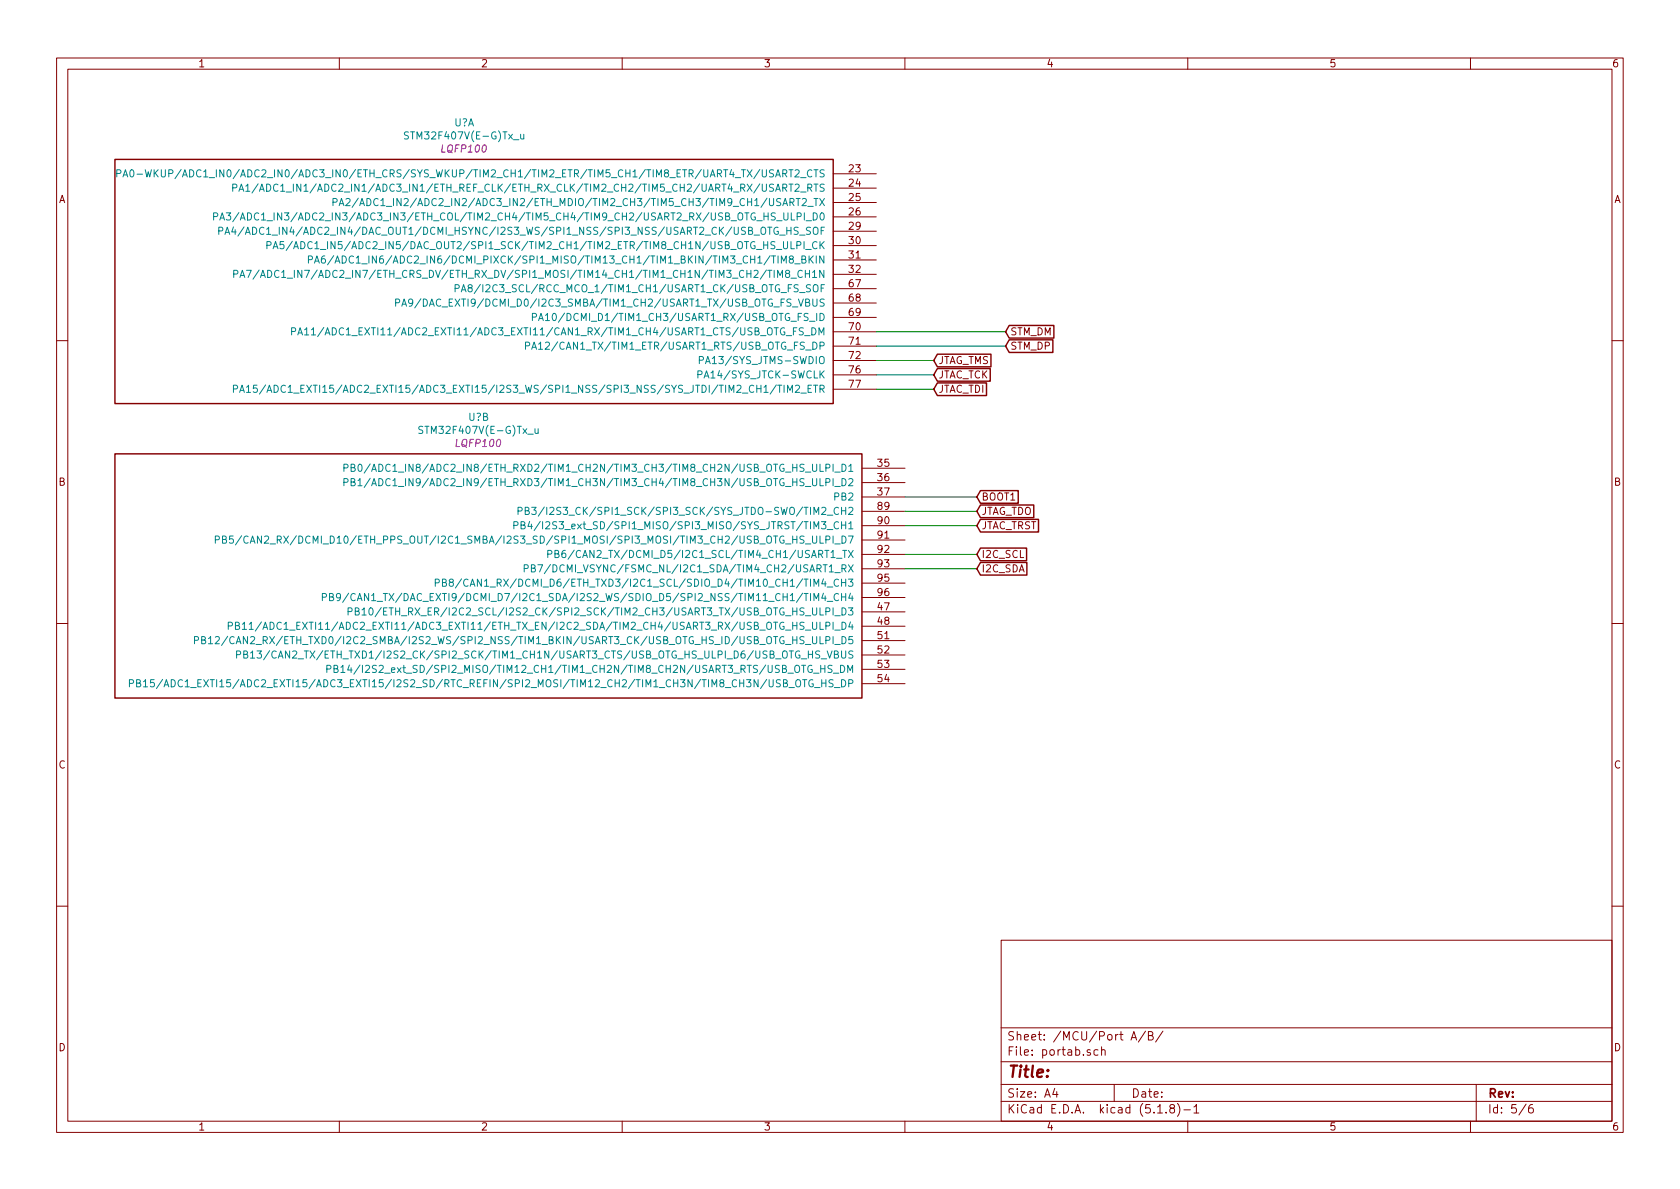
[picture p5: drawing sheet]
<svg xmlns="http://www.w3.org/2000/svg" width="297mm" height="210mm" viewBox="0 0 297 210" stroke-linecap="round" stroke-linejoin="round" font-family="sans-serif">
<g fill="none" stroke="#840000" stroke-width=".18">
<path d="M10 10.3h277v189.9h-277zM12 12.2h273v186.1h-273zM60 10.3v1.9M110 10.3v1.9M160 10.3v1.9M210 10.3v1.9M260 10.3v1.9M147.3 30.7h7.6M147.3 33.3h7.6M147.3 35.8h7.6M147.3 38.3h7.6M147.3 40.9h7.6"/>
<path d="M147.3 43.4h7.6M147.3 46h7.6M147.3 48.5h7.6M147.3 51h7.6M147.3 53.6h7.6M147.3 56.1h7.6M147.3 58.7h7.6M10 60.2h2M147.3 61.2h7.6M147.3 63.7h7.6M147.3 66.3h7.6M147.3 68.8h7.6"/>
<path d="M285 60.2h2M152.4 82.8h7.6M152.4 85.3h7.6M152.4 87.9h7.6M152.4 90.4h7.6M152.4 93h7.6M152.4 95.5h7.6M152.4 98h7.6M10 110.3h2M152.4 100.6h7.6M152.4 103.1h7.6M152.4 105.7h7.6"/>
<path d="M152.4 108.2h7.6M152.4 110.7h7.6M152.4 113.3h7.6M152.4 115.8h7.6M152.4 118.4h7.6M285 110.3h2M152.4 120.9h7.6M10 160.2h2M177 166.3h108v32h-108zM285 160.2h2M60 198.3v1.9M110 198.3v1.9"/>
<path d="M160 198.3v1.9M177 194.8h108M177 191.8h108M177 187.8h108M177 181.8h108M186.5 192.5l-.4 1h1M186.8 193v1M194.1 185.7l-.4-.1-.3 .3 .1 .6 .2 .1 .4-.1M194.8 185.7l.2-.1 .3 .1 .1 .9M194.8 185.1v1.5M197 191.8v3M200 183.9l.5-1.5 .5 1.5"/>
<path d="M200.1 183.5h.7M202.5 182.3l-1.2 2M203 183.1h.6l.2-.1v-.3l-.2-.3h-.6v1.5h.6l.3-.3a.41 .41 0 0 0-.3-.5M204.7 196.8h.8M205.6 182.3l-1.3 2M206.2 196.7v.1M207.1 196l-.3-.3 .2-.3a.48 .48 0 0 1 .6 .1l-.1 .4a.52 .52 0 0 0-.6 .2 .52 .52 0 0 0 .1 .6l.4 .1 .2-.1 .1-.4-.3-.3M208.2 195.1a1.71 1.71 0 0 1 0 2.3M209.3 196.3h1.2M210 198.3v1.9M211.1 195.8l.4-.5v1.5M211.1 196.8h.9"/>
<path d="M260 198.3v1.9M261 191.8v6.5M269.8 195.2l-1.2 2M271 195.3a.62 .62 0 0 0-.7 .7v.7l.3 .1 .4-.1 .1-.5-.1-.2-.4-.1-.3 .3"/>
</g>
<path d="M20.3 28.2h127v43.2h-127zM178.4 57.6h7.9v2.2h-7.9l-.6-1.1zM165.7 67.7h8.7v2.2h-8.7l-.6-1.1zM165.7 65.2h9.4v2.2h-9.4l-.6-1.1zM165.7 62.6h9.5v2.3h-9.5l-.6-1.2zM178.4 60.1h7.8v2.2h-7.8l-.6-1.1zM20.3 80.3h132.1v43.1h-132.1zM173.4 99.5h8.2v2.2h-8.2l-.7-1.1zM173.4 96.9h8.1v2.3h-8.1l-.7-1.2zM173.4 86.8h6.6v2.2h-6.6l-.7-1.1zM173.4 91.8h10.2v2.3h-10.2l-.7-1.1zM173.4 89.3h9.4v2.2h-9.4l-.7-1.1z" fill="none" stroke="#840000" stroke-width=".25"/>
<g fill="none" stroke="#008484" stroke-width=".18">
<path d="M20.7 30.7l.6-.1 .1-.2-.1-.3-.2-.1h-.4v1.3M21.7 31.3l.5-1.3 .4 1.3M21.9 30.9h.6M23.1 30.1l.2-.1a.69 .69 0 0 1 .4 .7 .69 .69 0 0 1-.4 .6l-.2-.1-.1-.4zM24.2 30.8h1M25.7 30l.3 1.3 .2-.9 .3 .9 .3-1.3M27.3 30v1.3M27.4 30.6l.6 .7M28 30l-.7 .8M28.5 30v1.1l.3 .2 .3-.1 .1-.1v-1.1M29.8 30.7l.7-.1 .1-.2-.1-.3-.2-.1h-.5v1.3M32 30l-1.1 1.6"/>
<path d="M37.8 38.3l.6-.1 .1-.1-.1-.3-.1-.2h-.5v1.3M38.9 38.9l.4-1.3 .4 1.3M39 38.6h.6M40 37.6h.8l-.4 .5 .3 .1v.6l-.1 .1-.6-.1M41.1 33.2l.7-.1v-.4l-.7-.1v1.2M42.2 33.8l.5-1.2 .4 1.2M42.2 37.6l-1.1 1.6M42.4 33.5h.6M42.5 38.9l.4-1.3 .4 1.3M42.6 38.6h.6M43.5 32.9l.3-.3v1.2M43.5 33.8h.7"/>
<path d="M43.8 37.6a.64 .64 0 0 1 .7 .7 .64 .64 0 0 1-.7 .6zM45.6 32.5l-1 1.6M45.7 37.8a.6 .6 0 0 0-.8 .4 .6 .6 0 0 0 .6 .7l.2-.1M45.9 33.8l.4-1.2 .4 1.2M46 33.5h.6M46.2 38l.4-.4v1.3M46.2 38.9h.8M47.1 32.6a.64 .64 0 0 1 .8 .6 .64 .64 0 0 1-.8 .6zM47.2 39h1M49.1 32.7a.51 .51 0 0 0-.6 0 .51 .51 0 0 0-.1 .6 .46 .46 0 0 0 .2 .5 .46 .46 0 0 0 .5-.1M49.6 32.9l.4-.3v1.2M49.6 33.8h.7"/>
<path d="M58.9 35.8l.6-.1 .1-.2-.1-.3-.1-.1h-.5v1.3M60 36.4l.4-1.3 .4 1.3M60.1 36h.6M61.2 35.2l.4-.1 .2 .1 .1 .3-.1 .2-.7 .7h.8M63.3 35l-1 1.7M63.6 36.4l.4-1.3 .4 1.3M63.7 36h.6M64.9 35.1a.64 .64 0 0 1 .7 .6 .64 .64 0 0 1-.7 .7zM66.9 35.2a.6 .6 0 0 0-.9 .5 .6 .6 0 0 0 .6 .7l.3-.2M67.3 35.5l.4-.4v1.3M67.3 36.4h.8M72.2 23.4l-.5-.1-.1 .1v.4l.5 .2 .1 .4-.2 .2-.5-.1"/>
<path d="M92 23.7l.1 .8 .3 .1 .2-.1M92.6 23.7v.9M145.7 32.6h-.5l-.2 .2 .1 .3 .6 .2v.4l-.2 .1h-.5M38.7 40.8h.6v-.5l-.1-.1h-.5v1.2M39.8 41.4l.4-1.2 .4 1.2M39.9 41.1h.6M41.3 40.1l-.3 .9h.8M41.3 48.5l.7-.1v-.5l-.2-.1h-.5v1.3M41.6 40.6v.8M42.4 49.1l.4-1.3 .5 1.3M42.5 48.7h.7M43.2 40.1l-1.1 1.7"/>
<path d="M43.4 41.4l.4-1.2 .4 1.2M43.5 41.1h.6M43.6 47.8h.8l-.5 1.3M44.7 40.2a.64 .64 0 0 1 .7 .6 .64 .64 0 0 1-.7 .6zM45.8 47.7l-1.1 1.7M46.1 49.1l.4-1.3 .4 1.3M46.2 48.7h.6M46.7 40.3a.6 .6 0 0 0-.9 .4 .6 .6 0 0 0 .6 .7l.3-.1M47.1 40.5l.4-.3v1.2M47.1 41.4h.8M47.2 43.4l.7-.1v-.5l-.7-.1v1.3M47.3 47.8a.64 .64 0 0 1 .8 .6 .64 .64 0 0 1-.8 .7z"/>
<path d="M48.3 44l.4-1.3 .4 1.3M48.4 43.6h.6M49.3 47.9a.6 .6 0 0 0-.8 .4 .6 .6 0 0 0 .6 .8l.2-.2M49.8 48.2l.4-.4v1.3M49.8 49.1h.7M50.2 42.7h-.6l-.1 .6 .2-.1 .4 .1 .1 .6-.2 .1-.5-.1M50.8 49.2h.9M51.6 58.6h.6v-.5l-.2-.1h-.4v1.2M51.7 42.7l-1.1 1.6M51.9 44l.4-1.3 .5 1.3M52 43.6h.7M52.7 59.2l.4-1.2 .4 1.2"/>
<path d="M52.8 58.9h.6M53.2 42.7a.64 .64 0 0 1 .7 .7 .64 .64 0 0 1-.7 .6zM53.8 58.3l.4-.3v1.2M53.8 59.2h.8M54.5 45.9l.7-.1v-.4l-.2-.1h-.5v1.2M55.1 58.3l.3-.3v1.2M55.1 59.2h.7M55.2 42.8a.6 .6 0 0 0-.9 .5 .6 .6 0 0 0 .6 .7l.3-.1M55.6 46.5l.4-1.2 .5 1.2M55.7 46.2h.6M57.3 57.9l-1.1 1.6M57.4 45.3l-.4 .1-.2 .4 .1 .6 .2 .1h.3l.2-.2-.2-.5-.3-.1-.3 .3"/>
<path d="M57.5 59.2l.4-1.2 .4 1.2M57.6 58.9h.6M59 45.2l-1.1 1.6M59.2 46.5l.5-1.2 .4 1.2M59.4 46.2h.6M60.5 45.3a.64 .64 0 0 1 .7 .6 .64 .64 0 0 1-.7 .6zM62.5 45.4a.6 .6 0 0 0-.8 .4 .6 .6 0 0 0 .6 .7l.2-.1M63 45.6l.3-.3v1.2M63 46.5h.7M64 46.7h.9M70 53.5l.6-.1v-.4l-.2-.1h-.4v1.2M71 54.1l.5-1.2 .4 1.2"/>
<path d="M71.1 53.8h.7M73 53.4l-.3 .3-.3-.1-.2-.2 .2-.4 .3-.1 .2 .1a.84 .84 0 0 1-.3 1.1h-.2M74.4 52.8l-1.1 1.7M74.9 52.9a.64 .64 0 0 1 .7 .6 .64 .64 0 0 1-.7 .6zM80.5 51l.6-.1 .1-.1-.1-.3-.2-.2h-.4v1.3M81.6 51.6l.4-1.3 .4 1.3M81.7 51.3h.6M83 50.9l-.2-.3 .1-.2 .3-.1 .2 .2v.3l-.5 .1-.1 .2v.3l.2 .2h.4l.1-.2-.1-.4-.2-.1M84.9 50.3l-1.1 1.6M94.1 56.1l.6-.1 .2-.2-.1-.3-.2-.1h-.5v1.3M95.2 56.7l.5-1.3 .4 1.3M95.4 56.3h.5"/>
<path d="M96.4 55.8l.4-.4v1.3M96.4 56.7h.8M97.8 55.5l.1-.1a.67 .67 0 0 1 .5 .7 .67 .67 0 0 1-.5 .6l-.3-.5zM41.3 68.8l.6-.1 .1-.2-.1-.3-.1-.1h-.5v1.3M42.4 69.4l.4-1.3 .4 1.3M42.5 69h.6M43.6 68.5l.3-.4v1.3M43.6 69.4h.7M45.4 68.1h-.5l-.1 .6 .5-.1 .2 .3v.3l-.2 .2-.5-.1M47 68.1l-1.1 1.6M47.2 69.4l.4-1.3 .5 1.3M47.3 69h.6"/>
<path d="M48.5 68.1a.64 .64 0 0 1 .7 .7 .64 .64 0 0 1-.7 .6zM50.5 68.2a.6 .6 0 0 0-.9 .5 .6 .6 0 0 0 .6 .7l.3-.1M51 68.5l.3-.4v1.3M51 69.4h.7M74.8 75.5l-.5-.1-.2 .1v.4l.6 .2 .1 .3-.3 .3-.5-.1M92.9 61.2l.7-.1v-.5l-.7-.1v1.3M94 61.8l.4-1.3 .5 1.3M94.1 61.4h.6M94.6 75.8l.1 .8 .3 .1 .1-.2M95.1 75.8v.9M95.2 60.9l.4-.4v1.3M95.2 61.8h.7"/>
<path d="M123.4 66.2l.7-.1v-.4l-.7-.1v1.2M123.6 63.7l.7-.1 .1-.1-.1-.3-.2-.2h-.5v1.3M124.7 64.3l.4-1.3 .5 1.3M38.1 95.4h.6v-.5l-.1-.1h-.5v1.3M39.3 95.4l.6-.1 .1-.2v-.2l-.7-.1v1.3h.5l.2-.2 .1-.3-.3-.2M41.2 94.8h-.6v.6l.1-.1 .5 .1v.5l-.2 .2-.4-.2M42.7 94.7l-1.1 1.7M43.9 94.9a.5 .5 0 0 0-.7 0 .5 .5 0 0 0-.1 .6 .45 .45 0 0 0 .2 .5 .45 .45 0 0 0 .6-.1M44.2 96.1l.5-1.3 .4 1.3M44.4 95.7h.6M46.2 94.8v1.3l-.7-1.3v1.3M46.8 94.9l.5-.1 .2 .3-.1 .2-.7 .8h.8"/>
<path d="M47.8 96.2h.9M60.8 82.7h.6l.1-.2v-.3l-.2-.1h-.5v1.3M60.8 85.3l.6-.1 .1-.1v-.3l-.2-.2h-.5v1.3M62.1 82.7l.5-.1 .1-.4-.6-.1v1.3h.5l.2-.3v-.2l-.3-.2M62.1 85.2h.5l.1-.4-.6-.2v1.3h.5l.2-.2v-.2l-.3-.3M63.3 85l.4-.4v1.3M63.3 85.9h.7M63.4 82.2l.2-.1a.69 .69 0 0 1 .4 .6 .69 .69 0 0 1-.4 .7l-.3-.3v-.2zM65.5 82l-1.1 1.7M65.5 84.6l-1.1 1.6M65.7 83.4l.4-1.3 .4 1.3M65.7 85.9l.4-1.3 .4 1.3"/>
<path d="M65.8 83h.6M65.8 85.5h.6M67 82.1a.64 .64 0 0 1 .7 .6 .64 .64 0 0 1-.7 .7zM67 84.6a.64 .64 0 0 1 .7 .7 .64 .64 0 0 1-.7 .6zM69 82.2a.51 .51 0 0 0-.6 0 .51 .51 0 0 0-.2 .6 .46 .46 0 0 0 .2 .5 .46 .46 0 0 0 .6-.1M69 84.8a.51 .51 0 0 0-.6 0 .51 .51 0 0 0-.2 .6 .46 .46 0 0 0 .2 .5 .46 .46 0 0 0 .6-.1M90.9 92.9l.6-.1v-.4l-.1-.2h-.5v1.3M91.6 90.4l.6-.1 .1-.2v-.3l-.2-.1h-.5v1.3M92.1 92.9l.6-.1 .1-.2-.1-.2-.6-.2v1.3h.5l.2-.1 .1-.3-.3-.2M92.9 90.3h.5l.1-.2v-.3l-.6-.1v1.3h.4l.3-.3v-.2l-.3-.2M93.6 92.2l-.3 .9h.8M94 92.7v.8"/>
<path d="M94 89.7h.8l-.4 .5 .3 .1v.6l-.1 .1-.6-.1M95.1 99.9h.8l-.5 1.2M95.5 92.2l-1.1 1.6M95.9 92.2v1.3M96.2 89.7l-1 1.6M96.5 92.4l.5-.2 .2 .4v.2l-.8 .7h.8M96.7 89.7v1.3M96.9 98l.6-.1 .1-.1-.1-.3-.2-.2h-.4v1.3M97.2 89.8l.5-.1 .2 .4v.2l-.7 .7h.7M97.3 99.8l-1.1 1.6M98.1 97.9h.6v-.4l-.6-.2v1.3h.5l.3-.2v-.2l-.3-.3M99.9 97.3l-.3 .1a.87 .87 0 0 0 0 1.2l.4-.1v-.6l-.4-.1-.3 .3"/>
<path d="M101.5 97.3l-1.1 1.6M34.4 113.2l.7-.1v-.4l-.2-.1h-.5v1.2M35.7 113.2l.5-.1 .1-.2-.1-.2-.5-.1v1.2h.4l.2-.1 .1-.3-.3-.2M36.9 112.9l.3-.3v1.2M36.9 113.8h.7M38.1 112.7l.5-.1 .2 .3-.1 .2-.7 .7h.8M40.3 112.5l-1.1 1.6M40.4 110.7l.6-.1v-.4l-.6-.2v1.3M41.4 112.7a.6 .6 0 0 0-.8 .4 .6 .6 0 0 0 .5 .7l.3-.1M41.6 110.6h.6l.1-.2-.1-.2-.6-.2v1.3h.5l.2-.1 .1-.3-.3-.3M41.8 113.8l.4-1.2 .4 1.2M41.8 115.8l.7-.1v-.5l-.2-.1h-.5v1.3"/>
<path d="M41.9 113.5h.6M42.8 110.4l.4-.4v1.3M42.8 111.3h.8M43.1 115.7h.5l.2-.2-.1-.3-.6-.1v1.3h.5l.2-.1v-.4l-.3-.2M43.8 112.6v1.2l-.8-1.2v1.2M44.1 110.4l.3-.4v1.3M44.1 111.3h.7M44.3 115.5l.4-.4v1.3M44.3 116.4h.7M45.4 115.1h.8l-.4 .5 .4 .1-.1 .6-.5 .1-.2-.1M46.2 110l-1.1 1.6M46.5 111.3l.4-1.3 .4 1.3"/>
<path d="M46.6 110.9h.6M47.7 115.1l-1.1 1.6M47.8 110a.64 .64 0 0 1 .7 .7 .64 .64 0 0 1-.7 .6zM48.8 115.2a.6 .6 0 0 0-.8 .4 .6 .6 0 0 0 .6 .8l.2-.1M49.2 116.4l.4-1.3 .4 1.3M49.3 116h.6M49.7 110.2a.6 .6 0 0 0-.8 .4 .6 .6 0 0 0 .6 .7l.2-.1M57 105.6h.6l.1-.2v-.3l-.2-.2h-.5v1.3M57.8 118.3h.6l.1-.2-.1-.3-.1-.2h-.5v1.3M58.3 105.6l.5-.1 .1-.4-.6-.2v1.3h.5l.2-.2v-.2l-.3-.2M59.1 118.3l.5-.1 .1-.4-.6-.2v1.3h.4l.3-.2v-.2l-.3-.2M60.2 105.5l-.2 .2h-.3l-.2-.2v-.4l.2-.2h.3l.2 .3a.97 .97 0 0 1-.2 1h-.4"/>
<path d="M60.3 118l.3-.4v1.3M60.3 118.9h.7M61.5 108.1h.7v-.5l-.2-.1h-.5v1.3M61.6 104.9l-1 1.6M61.8 117.6l-.3 .9h.8M62.1 118.1v.8M62.8 105.1a.6 .6 0 0 0-.8 .4 .6 .6 0 0 0 .6 .7l.2-.1M62.8 108.1l.5-.1 .2-.2-.1-.2-.6-.1v1.3h.5l.2-.2v-.3l-.3-.2M63.2 106.2l.4-1.3 .4 1.3M63.3 105.9h.6M63.7 117.6l-1.1 1.6M64 107.8l.4-.3v1.3"/>
<path d="M64 108.8h.7M64.1 117.6v1.3M64.6 117.8l.5-.2 .3 .4-.8 .9h.8M65.2 104.9v1.3l-.8-1.3v1.3M65.4 107.6l.1-.1a.67 .67 0 0 1 .5 .6 .67 .67 0 0 1-.5 .7 .83 .83 0 0 1-.1-1.2zM65.7 105.3l.4-.4v1.3M65.7 106.2h.7M66.5 117.7l-.4-.1-.2 .2v.3l.5 .3 .1 .3-.2 .2h-.5M66.7 106.3h.9M67.4 107.4l-1.1 1.7M67.8 108.1h.4M68.4 107.5h-.6v1.3h.6"/>
<path d="M68.8 107.5h.7M69.2 107.5v1.3M77 103.1l.6-.1v-.5l-.2-.1h-.4v1.3M78.2 103h.6l.1-.2-.1-.3-.6-.1v1.3h.5l.2-.1v-.4l-.2-.2M79.7 103l-.3-.3 .3-.3h.2l.2 .1v.3l-.5 .2-.2 .2v.2l.3 .3h.2l.3-.3-.1-.3-.2-.1M81.6 102.4l-1.1 1.6M82.8 102.5a.6 .6 0 0 0-.9 .5 .6 .6 0 0 0 .6 .7l.3-.1M83.1 103.7l.4-1.3 .5 1.3M83.2 103.3h.6M85.1 102.4v1.3l-.7-1.3v1.3M92.7 100.5h.6v-.5l-.1-.1h-.5v1.2M94 100.5l.5-.1 .1-.2v-.2l-.6-.1v1.2h.4l.2-.1 .1-.3-.3-.2"/>
<path d="M150.7 112.6h-.6v.6l.2-.2 .4 .2v.5l-.2 .1-.4-.1M150.8 115.2l-.5-.1-.2 .3 .1 .3 .5 .2v.4l-.2 .1-.4-.1M22.9 120.8h.6l.1-.2-.1-.3-.1-.1h-.5v1.3M24.2 120.8l.5-.1 .1-.4-.6-.1v1.3h.4l.3-.3v-.2l-.3-.2M25.4 120.5l.3-.3v1.3M25.4 121.5h.7M27.3 120.2h-.7v.6l.2-.1 .5 .1v.5l-.2 .2-.5-.2M28.8 120.1l-1.1 1.7M29 121.5l.4-1.3 .4 1.3M29.1 121.1h.6M30.3 120.2a.64 .64 0 0 1 .7 .6 .64 .64 0 0 1-.7 .7zM32.3 120.3a.6 .6 0 0 0-.9 .4 .6 .6 0 0 0 .6 .8l.3-.2"/>
<path d="M32.7 120.5l.4-.3v1.3M32.7 121.5h.8M33.7 121.6h1M35 120.8h.4M35.6 120.2h-.6v1.3h.6"/>
</g>
<path d="M154.9 58.7h22.9M154.9 61.2h22.9M154.9 63.7h10.2M154.9 66.3h10.2M154.9 68.8h10.2M160 98h12.7M160 90.4h12.7M160 93h12.7M160 87.9h12.7M160 100.6h12.7" fill="none" stroke="#008400" stroke-width=".18"/>
<text font-size="2.8" fill="#840000" x="178" y="190.5">Title:</text>
<g font-size="2.1" fill="#840000">
<text x="178" y="184">Sheet: /MCU/Port A/B/</text>
<text x="178" y="186.7">File: portab.sch</text>
<text x="178" y="196.9">KiCad E.D.A. kicad (5.1.8)-1</text>
<text x="178" y="194.1">Size: A4</text>
<text x="200" y="194.1">Date:</text>
<text x="263" y="194.1">Rev:</text>
<text x="263" y="196.9">Id: 5/6</text>
</g>
<g font-size="1.8" fill="#840000">
<text x="35" y="11.9">1</text>
<text x="85" y="11.9">2</text>
<text x="135" y="11.9">3</text>
<text x="185" y="11.9">4</text>
<text x="235" y="11.9">5</text>
<text x="285" y="11.9">6</text>
<text x="10.4" y="35.9">A</text>
<text x="150.2" y="30.5">23</text>
<text x="150.2" y="33">24</text>
<text x="150.2" y="35.6">25</text>
<text x="285.4" y="35.9">A</text>
<text x="150.2" y="38.1">26</text>
<text x="150.2" y="40.6">29</text>
<text x="150.2" y="43.2">30</text>
<text x="150.2" y="45.7">31</text>
<text x="150.2" y="48.3">32</text>
<text x="150.2" y="50.8">67</text>
<text x="150.2" y="53.3">68</text>
<text x="150.2" y="55.9">69</text>
<text x="150.2" y="58.4">70</text>
<text x="178.6" y="59.3">STM_DM</text>
<text x="150.2" y="61">71</text>
<text x="150.2" y="63.5">72</text>
<text x="165.9" y="64.4">JTAG_TMS</text>
<text x="178.6" y="61.8">STM_DP</text>
<text x="150.2" y="66">76</text>
<text x="150.2" y="68.6">77</text>
<text x="165.9" y="69.5">JTAC_TDI</text>
<text x="165.9" y="66.9">JTAC_TCK</text>
<text x="155.2" y="82.5">35</text>
<text x="10.4" y="85.9">B</text>
<text x="155.2" y="85.1">36</text>
<text x="155.2" y="87.6">37</text>
<text x="173.5" y="88.5">BOOT1</text>
<text x="285.4" y="85.9">B</text>
<text x="155.2" y="90.2">89</text>
<text x="155.2" y="92.7">90</text>
<text x="155.2" y="95.2">91</text>
<text x="173.5" y="93.6">JTAC_TRST</text>
<text x="173.5" y="91.1">JTAG_TDO</text>
<text x="155.2" y="97.8">92</text>
<text x="155.2" y="100.3">93</text>
<text x="173.5" y="101.2">I2C_SDA</text>
<text x="173.5" y="98.7">I2C_SCL</text>
<text x="155.2" y="102.9">95</text>
<text x="155.2" y="105.4">96</text>
<text x="155.2" y="107.9">47</text>
<text x="155.2" y="110.5">48</text>
<text x="155.2" y="113">51</text>
<text x="155.2" y="115.6">52</text>
<text x="155.2" y="118.1">53</text>
<text x="155.2" y="120.6">54</text>
<text x="10.4" y="135.9">C</text>
<text x="285.4" y="135.9">C</text>
<text x="10.4" y="185.9">D</text>
<text x="285.4" y="185.9">D</text>
<text x="35" y="199.9">1</text>
<text x="85" y="199.9">2</text>
<text x="135" y="199.9">3</text>
<text x="185" y="199.9">4</text>
<text x="235" y="199.9">5</text>
<text x="285" y="199.9">6</text>
</g>
<g font-size="1.8" fill="#008484">
<text x="80.3" y="22.3">U?A</text>
<text x="72.4" y="24.7">STM32F407V(E-G)Tx_u</text>
<text x="32.4" y="31.4">PA0-WKUP/ADC1_IN0/ADC2_IN0/ADC3_IN0/ETH_CRS/SYS_WKUP/TIM2_CH1/TIM2_ETR/TIM5_CH1/TIM8_ETR/UART4_TX/USART2_CTS</text>
<text x="50.2" y="33.9">PA1/ADC1_IN1/ADC2_IN1/ADC3_IN1/ETH_REF_CLK/ETH_RX_CLK/TIM2_CH2/TIM5_CH2/UART4_RX/USART2_RTS</text>
<text x="47.9" y="39">PA3/ADC1_IN3/ADC2_IN3/ADC3_IN3/ETH_COL/TIM2_CH4/TIM5_CH4/TIM9_CH2/USART2_RX/USB_OTG_HS_ULPI_D0</text>
<text x="48.3" y="41.5">PA4/ADC1_IN4/ADC2_IN4/DAC_OUT1/DCMI_HSYNC/I2S3_WS/SPI1_NSS/SPI3_NSS/USART2_CK/USB_OTG_HS_SOF</text>
<text x="67.9" y="36.4">PA2/ADC1_IN2/ADC2_IN2/ADC3_IN2/ETH_MDIO/TIM2_CH3/TIM5_CH3/TIM9_CH1/USART2_TX</text>
<text x="56" y="44.1">PA5/ADC1_IN5/ADC2_IN5/DAC_OUT2/SPI1_SCK/TIM2_CH1/TIM2_ETR/TIM8_CH1N/USB_OTG_HS_ULPI_CK</text>
<text x="64.6" y="46.6">PA6/ADC1_IN6/ADC2_IN6/DCMI_PIXCK/SPI1_MISO/TIM13_CH1/TIM1_BKIN/TIM3_CH1/TIM8_BKIN</text>
<text x="51.9" y="49.1">PA7/ADC1_IN7/ADC2_IN7/ETH_CRS_DV/ETH_RX_DV/SPI1_MOSI/TIM14_CH1/TIM1_CH1N/TIM3_CH2/TIM8_CH1N</text>
<text x="85.4" y="51.7">PA8/I2C3_SCL/RCC_MCO_1/TIM1_CH1/USART1_CK/USB_OTG_FS_SOF</text>
<text x="59.2" y="59.3">PA11/ADC1_EXTI11/ADC2_EXTI11/ADC3_EXTI11/CAN1_RX/TIM1_CH4/USART1_CTS/USB_OTG_FS_DM</text>
<text x="75.7" y="54.2">PA9/DAC_EXTI9/DCMI_D0/I2C3_SMBA/TIM1_CH2/USART1_TX/USB_OTG_FS_VBUS</text>
<text x="98.3" y="56.8">PA10/DCMI_D1/TIM1_CH3/USART1_RX/USB_OTG_FS_ID</text>
<text x="96.2" y="61.8">PA12/CAN1_TX/TIM1_ETR/USART1_RTS/USB_OTG_FS_DP</text>
<text x="125.3" y="64.4">PA13/SYS_JTMS-SWDIO</text>
<text x="52.3" y="69.5">PA15/ADC1_EXTI15/ADC2_EXTI15/ADC3_EXTI15/I2S3_WS/SPI1_NSS/SPI3_NSS/SYS_JTDI/TIM2_CH1/TIM2_ETR</text>
<text x="124.9" y="66.9">PA14/SYS_JTCK-SWCLK</text>
<text x="75" y="76.7">STM32F407V(E-G)Tx_u</text>
<text x="82.8" y="74.4">U?B</text>
<text x="69.4" y="83.4">PB0/ADC1_IN8/ADC2_IN8/ETH_RXD2/TIM1_CH2N/TIM3_CH3/TIM8_CH2N/USB_OTG_HS_ULPI_D1</text>
<text x="69.4" y="86">PB1/ADC1_IN9/ADC2_IN9/ETH_RXD3/TIM1_CH3N/TIM3_CH4/TIM8_CH3N/USB_OTG_HS_ULPI_D2</text>
<text x="147.7" y="88.5">PB2</text>
<text x="97.3" y="93.6">PB4/I2S3_ext_SD/SPI1_MISO/SPI3_MISO/SYS_JTRST/TIM3_CH1</text>
<text x="98.3" y="91.1">PB3/I2S3_CK/SPI1_SCK/SPI3_SCK/SYS_JTDO-SWO/TIM2_CH2</text>
<text x="49" y="96.1">PB5/CAN2_RX/DCMI_D10/ETH_PPS_OUT/I2C1_SMBA/I2S3_SD/SPI1_MOSI/SPI3_MOSI/TIM3_CH2/USB_OTG_HS_ULPI_D7</text>
<text x="97.8" y="101.2">PB7/DCMI_VSYNC/FSMC_NL/I2C1_SDA/TIM4_CH2/USART1_RX</text>
<text x="102.3" y="98.7">PB6/CAN2_TX/DCMI_D5/I2C1_SCL/TIM4_CH1/USART1_TX</text>
<text x="67.7" y="106.3">PB9/CAN1_TX/DAC_EXTI9/DCMI_D7/I2C1_SDA/I2S2_WS/SDIO_D5/SPI2_NSS/TIM11_CH1/TIM4_CH4</text>
<text x="85.3" y="103.8">PB8/CAN1_RX/DCMI_D6/ETH_TXD3/I2C1_SCL/SDIO_D4/TIM10_CH1/TIM4_CH3</text>
<text x="44.2" y="113.9">PB12/CAN2_RX/ETH_TXD0/I2C2_SMBA/I2S2_WS/SPI2_NSS/TIM1_BKIN/USART3_CK/USB_OTG_HS_ID/USB_OTG_HS_ULPI_D5</text>
<text x="49.7" y="111.4">PB11/ADC1_EXTI11/ADC2_EXTI11/ADC3_EXTI11/ETH_TX_EN/I2C2_SDA/TIM2_CH4/USART3_RX/USB_OTG_HS_ULPI_D4</text>
<text x="69.7" y="108.8">PB10/ETH_RX_ER/I2C2_SCL/I2S2_CK/SPI2_SCK/TIM2_CH3/USART3_TX/USB_OTG_HS_ULPI_D3</text>
<text x="50.4" y="116.5">PB13/CAN2_TX/ETH_TXD1/I2S2_CK/SPI2_SCK/TIM1_CH1N/USART3_CTS/USB_OTG_HS_ULPI_D6/USB_OTG_HS_VBUS</text>
<text x="66.8" y="119">PB14/I2S2_ext_SD/SPI2_MISO/TIM12_CH1/TIM1_CH2N/TIM8_CH2N/USART3_RTS/USB_OTG_HS_DM</text>
<text x="35.7" y="121.5">PB15/ADC1_EXTI15/ADC2_EXTI15/ADC3_EXTI15/I2S2_SD/RTC_REFIN/SPI2_MOSI/TIM12_CH2/TIM1_CH3N/TIM8_CH3N/USB_OTG_HS_DP</text>
</g>
<g font-size="1.8" fill="#840084">
<text x="78.3" y="27">LQFP100</text>
<text x="80.8" y="79">LQFP100</text>
</g>
</svg>
